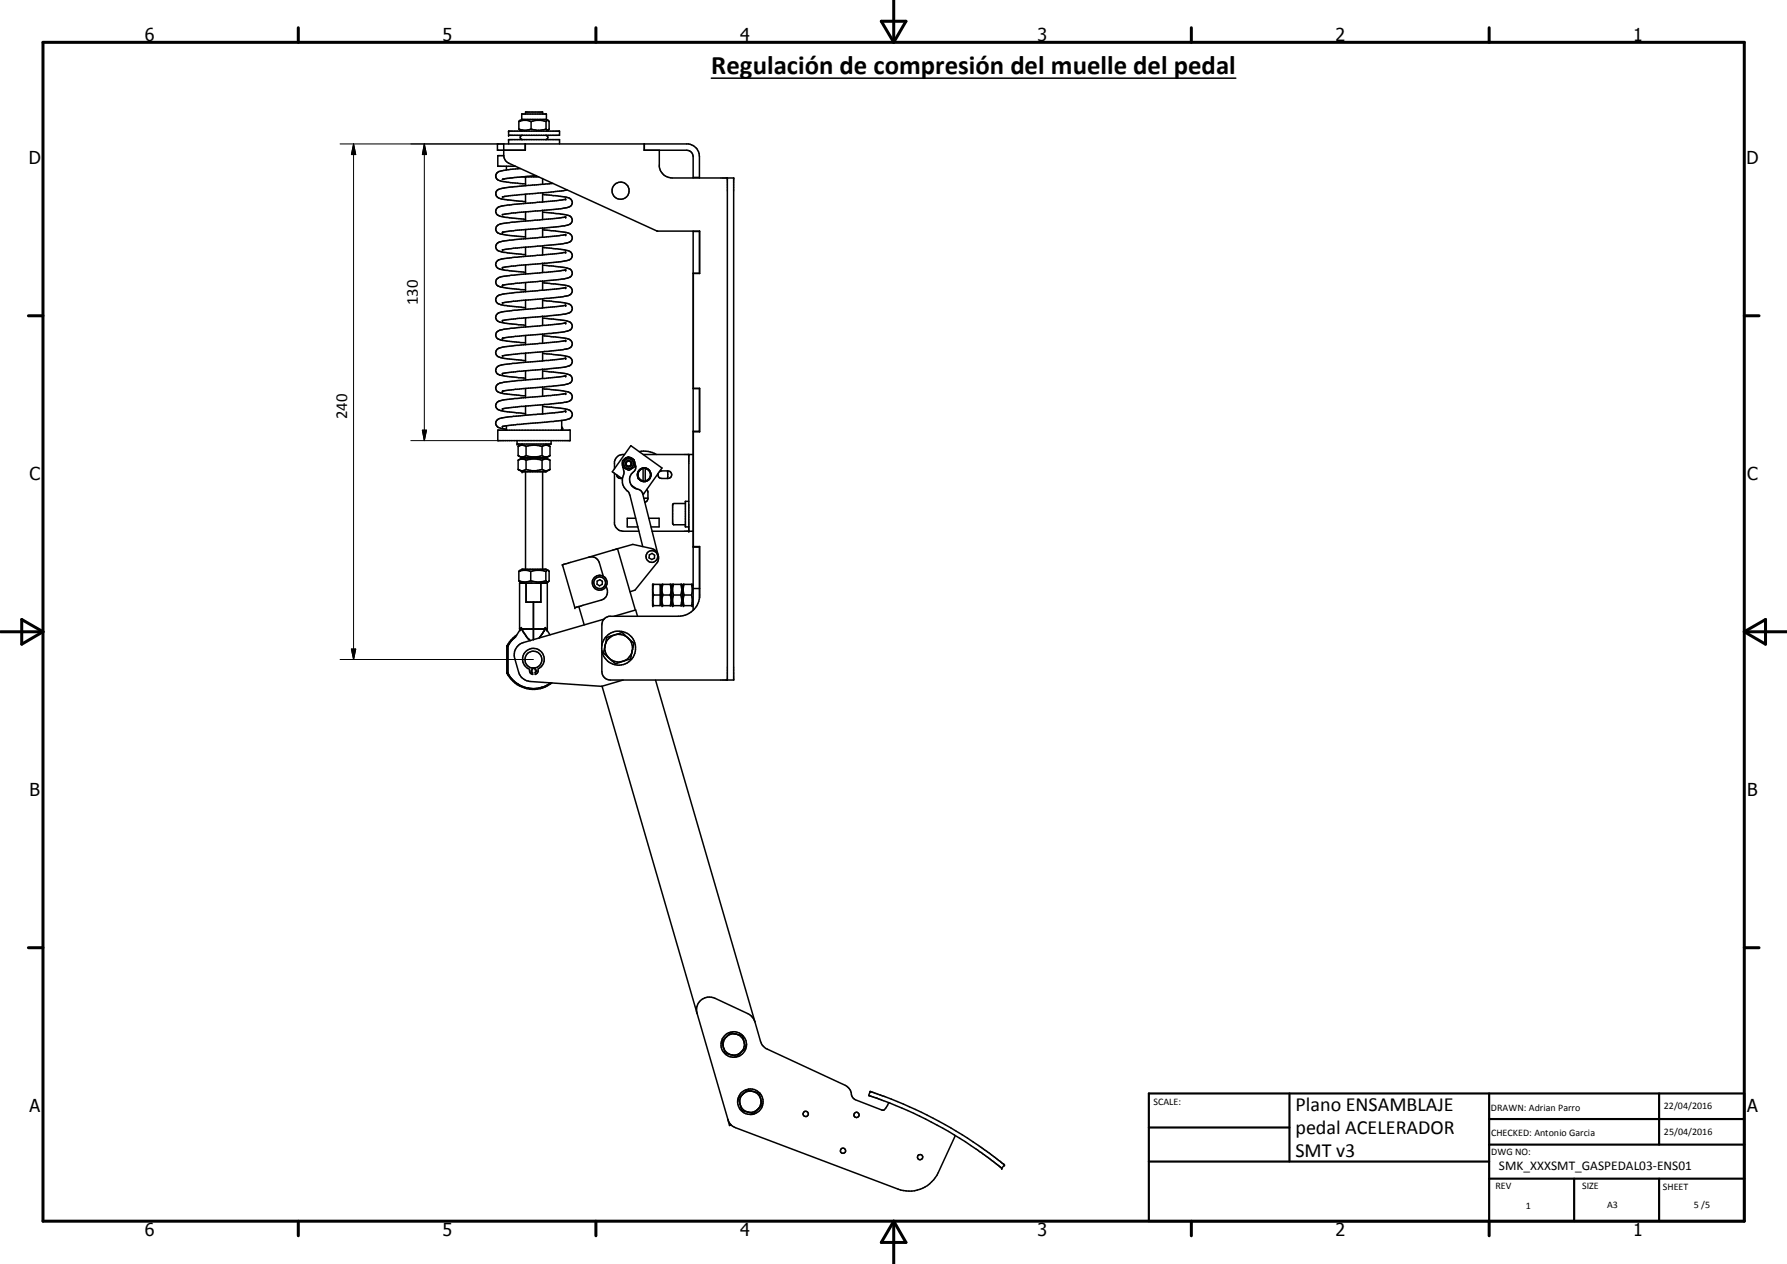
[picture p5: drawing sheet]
<svg xmlns="http://www.w3.org/2000/svg" width="420mm" height="297mm" viewBox="0 0 420 297" stroke-linecap="round" stroke-linejoin="round" font-family="sans-serif">
<g fill="none" stroke="#000" stroke-width=".35">
<path d="M167.2 18.4h123.4M118.4 36.5l.5 1.3 .7 .6 34.9 15.9h10v10l-1.5-.1M118.4 33.8v2.7M118.4 36.6h-1.4v2.5h4.2M119.1 39.1v.8M119.6 33.8v-1h12v1M119.6 30.8h12v1h-12zM122 28.6v1.7M122 28.6a3.5 3.5 0 0 1 2.9 0M122 30.3a3.5 3.5 0 0 0 2.9 0M122 30.3l.7 .5M122.4 39.6l-4 .4a1.56 1.56 0 0 0-1.8 1.5l.1 .4a2.05 2.05 0 0 0 2 .8l4.9 .5"/>
<path d="M122.7 28.1v-1.3h5.8v1.3M122.7 28.1h5.8M122.7 28.1l-.7 .5M122.8 31.8a.51 .51 0 0 0-.5 .5 .51 .51 0 0 0 .5 .5M123.5 33.8v1.5h-6.5v-1.5h44.9a3 3 0 0 1 2.6 3v5M123.6 26.8v-.5h4v.5M124.9 28.6a5 5 0 0 1 3.5 0M124.9 30.3a5 5 0 0 0 3.5 0M124.9 28.6v1.7M128.3 31.8a.51 .51 0 0 1 .5 .5 .51 .51 0 0 1-.5 .5M128.4 28.6l.3-.3 .4 .3v1.7l-.2 .3M128.4 30.3l.5 .3"/>
<path d="M128.4 28.6v1.7M128.5 28.1l.4 .2M128.9 30.6l-.4 .2M151.5 33.8v1.5h9.9a1.52 1.52 0 0 1 1.6 1.5v5M155 35.3v3.9a3.1 3.1 0 0 0 3 2.6h14.5v118h-29a2 2 0 0 1-2-2v-4.8M118.1 50.4v.1M118.2 42.1l-.1 .1M122.8 41.6h3.8M123 41.5l-4.9 .7M123.6 41.6v2M123.6 45.6v2.2M123.6 49.8v2.1"/>
<path d="M123.6 53.9v2.2M123.6 58.1v2.1M126.1 41.3l-2.8 .2M127.5 49.4l-7.2 .7-2.2 .4M127.5 57.8l-6.8 .5-2.6 .5M127.5 53.6l-7.6 .7-1.8 .3M127.6 42v1.3M127.6 45.3v2.2M127.6 49.4v2.2M127.6 53.6v2.2M127.6 57.8v2.1M127.6 45.7l5.1 .6a1.45 1.45 0 0 1 1.7 2 3.8 3.8 0 0 1-2.3 .7l-4.6 .4"/>
<path d="M127.6 49.9l4.8 .5a2.09 2.09 0 0 1 2.1 1.1 1.39 1.39 0 0 1-1.5 1.5l-5.5 .6M127.6 54l5.1 .6a1.47 1.47 0 0 1 1.7 1.7 2.9 2.9 0 0 1-2.3 1l-4.6 .5M127.6 58.2l5.1 .5a1.55 1.55 0 0 1 1.8 1.6l-.1 .4a3.8 3.8 0 0 1-2.3 .8l-4.6 .4M130 43.1l-8.7 .8a10.8 10.8 0 0 0-4.4 .8 1.27 1.27 0 0 0-.1 1.5 1.27 1.27 0 0 0 1.3 .6l5.5 .6M132.9 59.3l-14.2 1.4a1.93 1.93 0 0 0-2.2 1.4 1.6 1.6 0 0 0 1.9 1.3l5.2 .6M132.9 59.3h.1M132.9 46.9l-9.8 .9a20.1 20.1 0 0 0-6.1 1 1.18 1.18 0 0 0-.4 1.4 1.18 1.18 0 0 0 1.3 .7l5.7 .7M132.9 55.1v.1M132.9 46.8v.1M133 46.8h-.1M133 55.1l-5 .7-4.9 .3a24.6 24.6 0 0 0-6.1 1 1.19 1.19 0 0 0-.3 1.3 1.19 1.19 0 0 0 1.2 .8l5.7 .6M133 59.3h-.1"/>
<path d="M133 59.2v.1M133 51l-14 1.4a2.86 2.86 0 0 0-2.3 .9 1.45 1.45 0 0 0 1.7 1.8l5.2 .6M133.3 44.6l-4.3 .6-9.4 .8-1.5 .3M163 54.3v89.1M163 41.7h1.5M163 54.4h1.5M164.5 54.3v10M171 41.8v118M118.1 71.2h.1M123.6 62.2v2.2M123.6 66.4v2.1M123.6 70.5v2.2"/>
<path d="M123.6 74.7v2.1M123.6 78.9v2.1M127.5 61.9l-7.2 .6-2.2 .4M127.5 66.1l-6.3 .5-3.1 .5M127.5 70.2l-6.8 .6-2.6 .4M127.5 74.3l-5.9 .5-3.5 .6M127.5 78.5l-6.3 .5-3.1 .5M127.6 61.9v2.2M127.6 66v2.2M127.6 70.2v2.1M127.6 74.3v2.2M127.6 78.5v2.1"/>
<path d="M127.6 62.3l1 .1a17.7 17.7 0 0 1 5.5 .9 1.17 1.17 0 0 1 .4 1.3 1.17 1.17 0 0 1-1.1 .8l-5.9 .7M127.6 66.5l5.1 .5a1.47 1.47 0 0 1 1.7 1.8v.2a5.6 5.6 0 0 1-3.1 .8l-3.8 .4M127.6 70.6a26.7 26.7 0 0 1 6.4 .9 1.18 1.18 0 0 1 .5 1.4 1.18 1.18 0 0 1-1.3 .8l-5.7 .6M127.6 74.8h1a15.5 15.5 0 0 1 5.5 1 1.13 1.13 0 0 1 .4 1.2 1.13 1.13 0 0 1-1.1 .8l-5.9 .7M127.6 78.9l5.1 .6a1.45 1.45 0 0 1 1.7 1.9 6.1 6.1 0 0 1-3.1 .9l-3.8 .4M132.9 75.9l-14.2 1.4a2.04 2.04 0 0 0-2.2 1.4 1.65 1.65 0 0 0 1.9 1.3l5.2 .6M132.9 71.8l-14.2 1.4a1.93 1.93 0 0 0-2.2 1.3 1.6 1.6 0 0 0 1.9 1.4l5.2 .6M132.9 71.8h.1M132.9 75.9h.1M133 67.6l-14.3 1.4a2.35 2.35 0 0 0-2 1 1.29 1.29 0 0 0 1.4 1.7l5.5 .6M133 71.7l-.1 .1M133 63.4l-4.5 .6-9.8 .9a1.8 1.8 0 0 0-2.1 1.6 1.68 1.68 0 0 0 1.8 1.1l5.2 .5"/>
<path d="M123.6 83v2.1M123.6 87.2v2.1M123.6 91.3v2.2M123.6 95.4v2.2M127.5 82.7l-5.4 .4-4 .6M127.5 86.8l-5.9 .5-3.5 .5M127.5 91l-6.3 .5-3.1 .4M127.5 95.1l-5.4 .4-4 .6M127.6 82.7v2.1M127.6 86.8v2.1M127.6 91v2.1M127.6 95.1v2.2"/>
<path d="M127.6 83.1a26.7 26.7 0 0 1 6.4 .9 1.19 1.19 0 0 1 .5 1.4 1.19 1.19 0 0 1-1.3 .7l-5.7 .7M127.6 87.2l1 .1a15.5 15.5 0 0 1 5.5 .9 1.13 1.13 0 0 1 .4 1.3 1.13 1.13 0 0 1-1.1 .8l-5.9 .7M127.6 91.4l4.5 .4a3.1 3.1 0 0 1 2.1 .7 1.23 1.23 0 0 1 .2 1.3 1.23 1.23 0 0 1-1.2 .7l-5.7 .6M127.6 95.5a26.7 26.7 0 0 1 6.4 .9 1.19 1.19 0 0 1 .4 1.4 1.19 1.19 0 0 1-1.2 .8l-3.1 .5-8.5 .6-3.5 .5M132.1 98.8v2.3M132.9 92.5l-14.8 1.5a1.37 1.37 0 0 0-1.4 1.9l.3 .3a23.1 23.1 0 0 0 6.6 1M132.9 92.5h.1M132.9 84.2l-14.2 1.4a1.93 1.93 0 0 0-2.2 1.4 1.3 1.3 0 0 0 1.4 1.2l5.7 .7M132.9 84.2h.1M133 88.3l-4.5 .6-9.8 .9a2.04 2.04 0 0 0-2.2 1.3 1.75 1.75 0 0 0 1.9 1.4l5.2 .5M133 96.6l-2.7 .4-7.1 .6a23.6 23.6 0 0 0-6.2 1 1.1 1.1 0 0 0-.4 1.3 1.1 1.1 0 0 0 1.1 .7l1.4 .3M133 92.5h-.1"/>
<path d="M133 84.2h-.1M133 80l-14.9 1.6a1.37 1.37 0 0 0-1.4 1.9l.4 .3 1.3 .4 5.2 .6M163 91.3h1.5v10.2h-1.5M164.5 91.3v10.2M117 101.1h17.1v2.4h-17.1zM118.2 100.2h-.1M119.1 100.1v1M121.6 103.5v.9h8v-.9M121.8 107.1l.7 .3 .7-.1 .5-.2M121.8 104.9l1-.3 .9 .3M121.8 107.1l1 .5M121.8 104.9v2.2"/>
<path d="M121.8 108.2v2.1M121.8 110.3l1 .6h5.6l.9-.6M121.8 108.2l.7-.3 1.2 .3M121.8 110.3l.7 .3 1.2-.3M122.8 107.6h5.6M122.8 104.4l-1 .5M122.8 107.6l-1 .6M123.6 110.9v22.9M123.7 104.9v2.2M123.7 108.2v2.1M123.7 107.1a5.8 5.8 0 0 0 3.8 0M123.7 104.9a6.1 6.1 0 0 1 3.8 0"/>
<path d="M123.7 108.2a5.8 5.8 0 0 1 3.8 0M123.7 110.3a5.8 5.8 0 0 0 3.8 0M127.5 107.1l.7 .3 .6-.1 .5-.2M127.5 104.9a1.76 1.76 0 0 1 1.8 0M127.5 104.9v2.2M127.5 108.2v2.1M127.5 108.2l.7-.3 1.1 .3M127.5 110.3a1.55 1.55 0 0 0 1.8 0M127.6 110.9v22.9M128.4 104.4l.9 .5M128.4 107.6l.9 .6M129.3 107.1l-.9 .5"/>
<path d="M129.3 104.9v2.2M129.3 108.2v2.1M132.1 100.3l.2 .8M144.5 111.2v12a2.2 2.2 0 0 0 2 1.6h3.7M145 111.5l.2 .7 1 .2M146 112.3v.1M146.3 112.5a3.4 3.4 0 0 0 1.6 3.2l3.2 12.7M146.3 112.5l-2.3-1.6 4.3-6.2 7.3 5.3-4.3 6.1-.2-.2M146.4 108.5l-.1 .5 .2 .8M146.5 109.8l.2 1.4-.4 1.3M146.6 108.1l-.2 .1 .1 1.6M146.8 106.8a2.05 2.05 0 0 0-2.3 1.7v1.7"/>
<path d="M147.5 107.5l-.4 .1-.6 .5M147.5 107.5l.2-.1 1.4 .7 .1 1.6-.5 .3a1.25 1.25 0 0 1-1.9 0l-.3-.2M147.5 107.5l-.8 .5M147.9 107.4l1.1 .6M148.5 114l1.1 .9M148.5 114l.8 .7a2.04 2.04 0 0 1 1.8 1.4l3.6 14.3M149.1 108.3l.2 .3a2.04 2.04 0 0 1-.9 2.8 2.25 2.25 0 0 0 .1 2.6M149.9 111.4v.3a1.59 1.59 0 0 0 1.3 1.5M150.3 106.1a5.6 5.6 0 0 1 4 .7M150.5 110.3l-.4 .4-.2 .6M150.7 112.9l.2 .2M150.9 110.1l-.2 .1"/>
<path d="M151.1 113.1l.3 .1M151.2 110a1.61 1.61 0 0 0-1.3 1.2 1.61 1.61 0 0 0 .6 1.7M151.2 110v3.2M151.2 110h.5M151.2 110.1a1.48 1.48 0 0 0-1.2 1.5 1.48 1.48 0 0 0 1.2 1.4M151.2 106.8h11.8M151.4 110h-.3M151.7 110l.8 .4M151.7 110v3.2h-.5M151.7 110.1a1.48 1.48 0 0 1 1.2 1.5 1.48 1.48 0 0 1-1.2 1.4M152 115l.3 .7v1.4l-.2 .6-.5 .3M152.3 112.9l-.6 .3"/>
<path d="M152.3 112.9l-.3 .2M152.3 117.1h-.9M152.5 112.8l-.2 .1M152.5 110.4l.5 .7M152.5 110.4l.2 .2M152.7 112.5l-.2 .3M152.9 110.8l.1 .3M153 112l-.5 .8M153 111.1v.9M153 112l-.1 .3M155 110.9l.6-.2h1.4a.89 .89 0 0 1 .9 .8 .89 .89 0 0 1-.9 .9h-1.9l-.3-.5-.1-.6M156.9 110.7v1.7"/>
<path d="M161.2 118.3h-2.8l-.3 .3 .1 4.5 .2 .2h2.8M162 117.8h-.8v6h.8M162 106.8v18M163 101.3h1.5M122 136.5a3.8 3.8 0 0 0 2.8 0M122 136.5l.8 .5M122 134.3a3.8 3.8 0 0 1 2.8 0M122 134.3v2.2M123.7 137v4.5h3.5v-4.5M124.8 136.5a6.1 6.1 0 0 0 3.5 0M124.8 134.3a6.1 6.1 0 0 1 3.5 0M124.8 134.3v2.2"/>
<path d="M128.3 136.5l.6 .2M128.3 134.3v2.2M128.9 134l-.5-.2h-5.6l-.8 .5M128.9 134l-.6 .3M128.9 134l.2 .2M128.9 136.7l-.5 .3M129.1 134.2v.1M129.1 134.3v2.2l-.2 .2M138.5 130.9a1.89 1.89 0 0 1 2.4 1.3l.9 3.2M138.5 130.9l-6.3 1.8 3 10.1 .9-.3M140.4 136.6l.6-.4 .6 .4v.7l-.6 .4-.6-.4zM142.5 137.8a2.16 2.16 0 0 1-1.1 3.2l-5.3 1.5"/>
<path d="M145.2 128.9l3.6-1 4.4 1a2.24 2.24 0 0 1 1.2 3.5l-5.1 6.3-1.2 .4M145.2 128.9l-6.7 2M145.2 128.9l4.2 14.5M149.5 121.8h-2v2h2.4M152.6 121.8h2.4v2h-1.9M152.7 130.4l.6-.4 .6 .5v.7l-.7 .3-.6-.4zM153.3 124.8h9.7M153.4 137.3h1.8v5h-1.8zM153.5 138.3v.6M153.5 139.2l.2 .6M153.7 137.3l-.2 .7M153.7 139.8l-.2 .7"/>
<path d="M153.7 139.8h1.5M155.2 137.6h.3M155.5 137.6l.1-.3h2.2l.1 .3M155.5 137.6v4.4M155.9 139.8h1.7M155.9 139.8l-.3 1 .3 1.5M155.9 137.3l-.3 1 .3 1.5M157.6 137.3a3.2 3.2 0 0 1 0 2.5M157.6 139.8a3.2 3.2 0 0 1 0 2.5M157.9 137.6l.2-.3h2.2l.2 .3M157.9 137.6v4.4M158.4 139.8h1.7"/>
<path d="M158.4 139.8l-.3 1 .3 1.5M158.4 137.3l-.3 1 .3 1.5M160.1 137.3a3.2 3.2 0 0 1 0 2.5M160.1 139.8a3.2 3.2 0 0 1 0 2.5M160.5 137.6l.1-.3h2.2l.2 .3M160.5 137.6v4.4M160.9 139.8h1.7M160.9 139.8l-.3 1 .3 1.5M160.9 137.3l-.3 1 .3 1.5M162.6 137.3l.2 1-.2 1.5M162.6 139.8l.2 1-.2 1.5M163 128.6h1.5"/>
<path d="M163 138.3h1.5M163 128.4h1.5v11.9a5 5 0 0 1-5 4.5h-16.3a2.07 2.07 0 0 0-1.7 2v4.9M164.5 128.4v12.1M119.2 151.8h.2M119.2 158.2h.2M119.2 151.8v6.4M119.2 158.2a7.1 7.1 0 0 0 10.6 2.3M119.4 151.8v6.4M119.4 158.2a6.7 6.7 0 0 0 10.1 2.2M121.5 149.2l-1.3 1.2-1 1.4M122.2 147.8v-10.8h6.5v10.8M122.2 147.8h.2"/>
<path d="M122.2 147.8l.1 .2 .1-.2M122.6 147.8h5.6M122.6 147.5l-.2 .3M122.6 147.5v.3M122.6 147.8l1.2 1.8 .9 .9M122.6 147.5l-1.4 2.1-.8 .8-1 1.4M123.6 153.1a2.54 2.54 0 0 1 3.9 .3 2.54 2.54 0 0 1-1 3.8 1.07 1.07 0 0 1-.7 1.3v-.5l.3-.1v-.3l-.3-.2v-.4h-.6v.4l-.2 .1 .3 1-.6-.3-.2-.9a2.53 2.53 0 0 1-.9-4.2zM125.4 141.5v8.8M127.7 148.6l-.2 .4M127.7 148.6l-.9 1.3M128.2 147.5l1.1 1.7M128.2 147.5v.3"/>
<path d="M128.2 147.8l-.5 .8M128.2 147.5l.2 .3M128.4 147.8h.3M128.4 147.8l.2 .2 .1-.2M136.1 142.5l1.3 4.4M142 145.5l-18.9 5.5a3 3 0 0 0-2.1 3.7l1 3.3a3.1 3.1 0 0 0 2.6 2.1l16.9 1.2 5-1.5M142.3 151.6l-.4 1.9 1.7 1.5M142.3 151.6l-.1 .8 .2 .9 .6 1.1M142.9 154.4l.7 .6M143.6 155l1.1 1 1.8-.6M143.6 155l.7 .4a2.87 2.87 0 0 0 2.2 0M144 149.4l2.3-.8 2.7 2.6-.8 3.7-1.7 .5"/>
<path d="M144 149.4l-1.3 .4-.4 1.8M144.1 149.4l-1.3 1.1-.5 1.1M144.4 144.8l5.1-1.5 .4 1.5M144.5 149.2l-.4 .2M144.9 149.1a3.3 3.3 0 0 1 3.7 2.4 3.3 3.3 0 0 1-2.1 3.9M153.5 140.8v.6M153.5 141.6l.2 .7M154.1 159.8l23.4 80.3M155.2 142h.3M155.5 142l.1 .3h2.2l.1-.3M157.9 142l.2 .3h2.2l.2-.3M160.5 142l.1 .3h2.2l.2-.3"/>
<path d="M141.6 161.2l29.5 101.9M163.9 238.2a3 3 0 0 1 .9-3.2 3 3 0 0 1 3.3-.4l8.1 3.8 .9 .9 .4 .8M170.1 246.1l.4 1.4 1 .3M170.1 246.1l.5 1 .9 .7M170.8 243.7l-1.1 1 .4 1.4M171 243.5l.8-.8 2.1 .5 .7 .2 .2 1.1M171 243.5a2.5 2.5 0 0 1 3.8 1M171 243.5l-.5 .5-.3 .6-.2 .8 .1 .7M171.5 247.8l.7 .1M171.9 247.9h.3M173.9 259.2l.5 1.7 2.8 .8 1-1.1M174 247.5l-.7 .3-1.1 .1"/>
<path d="M174 259.5a2.6 2.6 0 0 0 2.1 1.9M174.8 244.5l.2 .3M174.9 256.9l.8-.8 2.8 .7 .3 1.4M174.9 256.9l-1.3 1.2 .3 1.1M175 244.8l.3 1.4-.3 .3-1.7 1.7-1.1-.3M175 244.8v.7a2.37 2.37 0 0 1-.7 1.7M175 256.9a2.53 2.53 0 0 1 3.8 1.3M175 256.9l-.8 .8-.3 1.5M177.5 240.1l1.5 5 1 1.3 18.7 8.7a2.67 2.67 0 0 1 1.5 2.3l.3 .5 .6 .5 6.4 2.5h.3l.5-.5 .6-1.3M178.8 258.2l.4 1.4-1 1M178.8 258.2a2.72 2.72 0 0 1-.6 2.4M204.3 257.4v.1"/>
<path d="M204.6 256.5l-.4 .9M204.6 256.5h.1M204.6 256.5l2.2 .8a100 100 0 0 1 23.9 12.3l5.5 4.2-.7 .7-4.9-3.7a98.7 98.7 0 0 0-22.9-12.1l-3.5-1.3M171.1 263.1l.4 1.4 .4-.1M171.1 263.1l.8 1.3M171.9 264.4l1 .6 38.2 14.4a7.5 7.5 0 0 0 9.5-3.8l4-8.7M178.2 260.6l-1 .7-1.1 .1"/>
<circle cx="145.9" cy="44.8" r="2.02"/>
<circle cx="147.8" cy="109" r="1.15"/>
<circle cx="147.8" cy="109" r=".6"/>
<circle cx="147.8" cy="109" r=".75"/>
<circle cx="141" cy="136.9" r="1.38"/>
<circle cx="141" cy="136.9" r="1.75"/>
<circle cx="153.3" cy="130.8" r="1.38"/>
<circle cx="125.4" cy="155" r="1.99"/>
<circle cx="145.5" cy="152.3" r="4"/>
<circle cx="172.5" cy="245.5" r="3"/>
<circle cx="176.4" cy="258.9" r="2.99"/>
<circle cx="189.4" cy="261.8" r=".61"/>
<circle cx="198.2" cy="270.4" r=".6"/>
<circle cx="201.4" cy="262" r=".6"/>
<circle cx="216.3" cy="271.9" r=".61"/>
</g>
<g fill="#000">
<circle cx="119.6" cy="30.8" r=".18"/>
<circle cx="119.6" cy="31.8" r=".18"/>
<circle cx="119.6" cy="32.8" r=".18"/>
<circle cx="118.1" cy="54.6" r=".18"/>
<circle cx="133" cy="59.3" r=".18"/>
<circle cx="133" cy="55.1" r=".18"/>
<circle cx="133" cy="51" r=".18"/>
<circle cx="133" cy="46.8" r=".18"/>
<circle cx="171" cy="41.8" r=".18"/>
<circle cx="172.5" cy="41.8" r=".18"/>
<circle cx="118.1" cy="79.5" r=".18"/>
<circle cx="118.1" cy="67.1" r=".18"/>
<circle cx="118.1" cy="75.4" r=".18"/>
<circle cx="118.1" cy="62.9" r=".18"/>
<circle cx="133" cy="71.7" r=".18"/>
<circle cx="133" cy="75.9" r=".18"/>
<circle cx="133" cy="63.4" r=".18"/>
<circle cx="133" cy="67.6" r=".18"/>
<circle cx="118.1" cy="91.9" r=".18"/>
<circle cx="118.1" cy="96.1" r=".18"/>
<circle cx="118.1" cy="87.8" r=".18"/>
<circle cx="133" cy="84.2" r=".18"/>
<circle cx="133" cy="88.3" r=".18"/>
<circle cx="133" cy="80" r=".18"/>
<circle cx="133" cy="96.6" r=".18"/>
<circle cx="133" cy="92.5" r=".18"/>
<circle cx="118.1" cy="100.2" r=".18"/>
<circle cx="121.6" cy="104.4" r=".18"/>
<circle cx="122.8" cy="107.6" r=".18"/>
<circle cx="122.8" cy="110.9" r=".18"/>
<circle cx="150" cy="112.3" r=".18"/>
<circle cx="162" cy="106.8" r=".18"/>
<circle cx="122.8" cy="133.8" r=".18"/>
<circle cx="132.2" cy="132.7" r=".18"/>
<circle cx="153.4" cy="137.3" r=".18"/>
<circle cx="153.5" cy="137.3" r=".18"/>
<circle cx="155.6" cy="137.3" r=".18"/>
<circle cx="158.1" cy="137.3" r=".18"/>
<circle cx="160.6" cy="137.3" r=".18"/>
<circle cx="162" cy="124.8" r=".18"/>
<circle cx="162.8" cy="137.3" r=".18"/>
<circle cx="122.3" cy="148" r=".18"/>
<circle cx="128.6" cy="148" r=".18"/>
<circle cx="135.2" cy="142.8" r=".18"/>
<circle cx="153.5" cy="142.3" r=".18"/>
<circle cx="155.6" cy="142.3" r=".18"/>
<circle cx="158.1" cy="142.3" r=".18"/>
<circle cx="160.6" cy="142.3" r=".18"/>
<circle cx="162.8" cy="142.3" r=".18"/>
<circle cx="204.6" cy="256.5" r=".18"/>
<circle cx="235.5" cy="274.5" r=".18"/>
<circle cx="236.2" cy="273.8" r=".18"/>
</g>
<g fill="none" stroke="#000" stroke-width=".71">
<path d="M10.1 9.9h400v277.1h-400zM70.1 6.5v3.4M140.1 6.5v3.4M207.2 5h5.8l-2.9 4.9zM210.1 0v9.9M280.1 6.5v3.4M350.1 6.5v3.4M6.7 74.2h3.4M410.1 74.2h3.5M.1 148.5h10M5.1 145.6l5 2.9-5 2.9zM410.1 148.5h10"/>
<path d="M410.1 148.5l5-2.9v5.8zM6.7 222.7h3.4M410.1 222.7h3.5M70.1 287v3.4M140.1 287v3.4M210.1 287v10M210.1 287l2.9 5h-5.8zM280.1 287v3.4M350.1 287v3.4"/>
</g>
<path d="M270.1 257h140v30h-140zM303.2 257v16M350.1 257v30M390.1 257v12M270.1 265h33.1M270.1 273h80M350.1 277h60M350.1 269h60M350.1 263h60M370.1 277v10M390.1 277v10" fill="none" stroke="#000" stroke-width=".51"/>
<path d="M80 33.8h37M83.1 33.8l.5 2.5h-1zM83.1 33.8v121.2M99.8 33.8l.5 2.5h-1zM99.8 33.8v69.7M96.6 103.5h20.4M99.3 101.1h1l-.5 2.4zM80 155h45.4M82.6 152.5h1l-.5 2.5z" fill="none" stroke="#000" stroke-width=".24"/>
<path d="M83.1 33.8l.5 2.5h-1zM99.8 33.8l.5 2.5h-1zM99.3 101.1h1l-.5 2.4zM82.6 152.5h1l-.5 2.5z" fill="#000"/>
<text font-size="6.3" x="167.2" y="17.5">Regulación de compresión del muelle del pedal</text>
<g font-size="4.7">
<text x="304.6" y="261.2">Plano ENSAMBLAJE</text>
<text x="304.6" y="266.6">pedal ACELERADOR</text>
<text x="304.6" y="272">SMT v3</text>
</g>
<g font-size="4.2">
<text x="34" y="9.6">6</text>
<text x="104" y="9.6">5</text>
<text x="174" y="9.6">4</text>
<text x="244" y="9.6">3</text>
<text x="314" y="9.6">2</text>
<text x="384" y="9.6">1</text>
<text x="6.8" y="38.7">D</text>
<text x="410.6" y="38.7">D</text>
<text x="7" y="112.9">C</text>
<text x="410.8" y="112.9">C</text>
<text x="7" y="187.1">B</text>
<text x="410.8" y="187.1">B</text>
<text x="7" y="261.4">A</text>
<text x="410.8" y="261.4">A</text>
<text x="34" y="290.4">6</text>
<text x="104" y="290.4">5</text>
<text x="174" y="290.4">4</text>
<text x="244" y="290.4">3</text>
<text x="314" y="290.4">2</text>
<text x="384" y="290.4">1</text>
</g>
<g font-size="3.9">
<text x="98.2" y="71.7" transform="rotate(-90 98.2 71.7)">130</text>
<text x="81.6" y="98.5" transform="rotate(-90 81.6 98.5)">240</text>
</g>
<text font-size="3.1" x="352.4" y="275">SMK_XXXSMT_GASPEDAL03-ENS01</text>
<g font-size="2.4">
<text x="271.2" y="259.7">SCALE:</text>
<text x="350.6" y="261">DRAWN: Adrian Parro</text>
<text x="391.2" y="260.6">22/04/2016</text>
<text x="350.6" y="267">CHECKED: Antonio Garcia</text>
<text x="391.2" y="266.7">25/04/2016</text>
<text x="350.6" y="271.4">DWG NO:</text>
<text x="351.6" y="279.3">REV</text>
<text x="372" y="279.4">SIZE</text>
<text x="391" y="279.6">SHEET</text>
<text x="358.7" y="284.1">1</text>
<text x="377.9" y="283.8">A3</text>
<text x="398.3" y="283.8">5 /5</text>
</g>
</svg>
